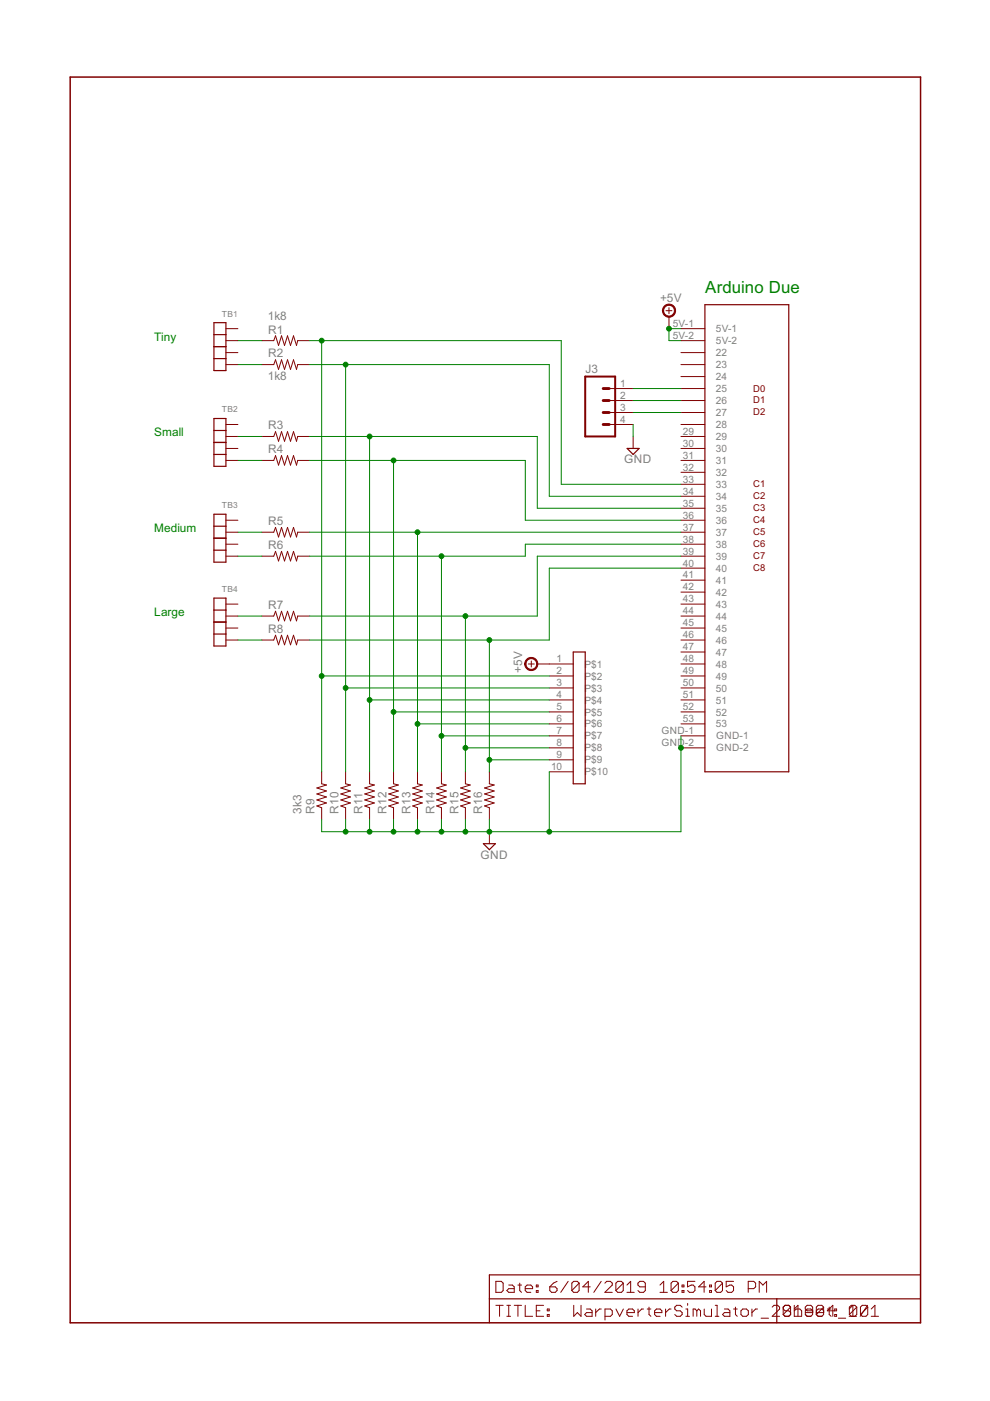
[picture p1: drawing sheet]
<svg xmlns="http://www.w3.org/2000/svg" width="210mm" height="297mm" viewBox="0 0 210 297" stroke-linecap="round" stroke-linejoin="round" font-family="sans-serif">
<g fill="none" stroke="#800000" stroke-width=".25">
<path d="M45.4 68.4h2.5v10.2h-2.5zM45.4 71h2.5M45.4 73.5h2.5M45.4 76h2.5M149.5 64.6h17.7v99h-17.7zM45.4 88.7h2.5v10.2h-2.5zM45.4 91.3h2.5M45.4 93.8h2.5M45.4 96.4h2.5M133 95.1h2.5l-1.3 1.3zM45.4 109h2.5v10.2h-2.5zM45.4 111.6h2.5"/>
<path d="M45.4 114.1h2.5M45.4 116.6h2.5M45.4 126.8h2.5v10.2h-2.5zM45.4 129.3h2.5M45.4 131.9h2.5M45.4 134.4h2.5M121.5 138.2h2.6v28h-2.6zM102.5 178.9h2.5l-1.2 1.2zM103.8 275.4h91.4M164.7 275.4v5.1M195.2 270.3h-91.4v10.2"/>
</g>
<g fill="none" stroke="#800000" stroke-width=".21">
<path d="M47.9 69.7h2.5M47.9 72.2h2.5M47.9 74.8h2.5M47.9 77.3h2.5M55.5 72.2h2.5l.4-1 .7 2 .6-2 .6 2 .7-2 .6 2 .6-2 .7 2 .2-1h2.6M55.5 77.3h2.5l.4-1 .7 2 .6-2 .6 2 .7-2 .6 2 .6-2 .7 2 .2-1h2.6M141.2 65.9h1.3M141.8 65.2v1.3M141.8 67.1v2.6M144.4 69.7h5.1M144.4 72.2h5.1M144.4 74.8h5.1"/>
<path d="M144.4 77.3h5.1M144.4 79.8h5.1M47.9 90h2.5M47.9 92.5h2.5M47.9 95.1h2.5M47.9 97.6h2.5M55.5 92.5h2.5l.4-1 .7 2.1 .6-2.1 .6 2.1 .7-2.1 .6 2.1 .6-2.1 .7 2.1 .2-1.1h2.6M55.5 97.6h2.5l.4-1 .7 2 .6-2 .6 2 .7-2 .6 2 .6-2 .7 2 .2-1h2.6M129.2 82.4h5M129.2 84.9h5M129.2 87.5h5M129.2 90h5"/>
<path d="M134.2 92.5v2.6M144.4 82.4h5.1M144.4 84.9h5.1M144.4 87.5h5.1M144.4 90h5.1M144.4 92.5h5.1M144.4 95.1h5.1M144.4 97.6h5.1M47.9 110.3h2.5M47.9 115.4h2.5M47.9 117.9h2.5M47.9 112.8h2.5"/>
<path d="M55.5 117.9h2.5l.4-1 .7 2 .6-2 .6 2 .7-2 .6 2 .6-2 .7 2 .2-1h2.6M55.5 112.8h2.5l.4-1 .7 2.1 .6-2.1 .6 2.1 .7-2.1 .6 2.1 .6-2.1 .7 2.1 .2-1.1h2.6M144.4 100.1h5.1M144.4 102.7h5.1M144.4 105.2h5.1M144.4 107.8h5.1M144.4 110.3h5.1M144.4 115.4h5.1M144.4 117.9h5.1M144.4 112.8h5.1M47.9 128.1h2.5M47.9 130.6h2.5"/>
<path d="M47.9 133.2h2.5M47.9 135.7h2.5M55.5 130.6h2.5l.4-1 .7 2 .6-2 .6 2 .7-2 .6 2 .6-2 .7 2 .2-1h2.6M55.5 135.7h2.5l.4-1 .7 2 .6-2 .6 2 .7-2 .6 2 .6-2 .7 2 .2-1h2.6M144.4 120.5h5.1M144.4 123h5.1M144.4 125.5h5.1M144.4 128.1h5.1M144.4 130.6h5.1M144.4 133.2h5.1M144.4 135.7h5.1M144.4 138.2h5.1"/>
<path d="M112 140.8h1.3M112.6 140.1v1.3M113.9 140.8h7.6M116.5 143.3h5M116.5 145.9h5M116.5 148.4h5M116.5 150.9h5M116.5 153.5h5M116.5 156h5M116.5 158.6h5M144.4 140.8h5.1M144.4 143.3h5.1"/>
<path d="M144.4 145.9h5.1M144.4 148.4h5.1M144.4 150.9h5.1M144.4 153.5h5.1M144.4 156h5.1M144.4 158.6h5.1M68.2 163.6v2.6l1 .2-2 .7 2 .6-2 .6 2 .7-2 .6 2 .6-2 .7 1 .4v2.5M73.3 163.6v2.6l1 .2-2 .7 2 .6-2 .6 2 .7-2 .6 2 .6-2 .7 1 .4v2.5M78.4 163.6v2.6l1 .2-2.1 .7 2.1 .6-2.1 .6 2.1 .7-2.1 .6 2.1 .6-2.1 .7 1.1 .4v2.5M83.4 163.6v2.6l1.1 .2-2.1 .7 2.1 .6-2.1 .6 2.1 .7-2.1 .6 2.1 .6-2.1 .7 1 .4v2.5M88.5 163.6v2.6l1 .2-2 .7 2 .6-2 .6 2 .7-2 .6 2 .6-2 .7 1 .4v2.5M93.6 163.6v2.6l1 .2-2 .7 2 .6-2 .6 2 .7-2 .6 2 .6-2 .7 1 .4v2.5"/>
<path d="M98.7 163.6v2.6l1 .2-2 .7 2 .6-2 .6 2 .7-2 .6 2 .6-2 .7 1 .4v2.5M103.8 163.6v2.6l1 .2-2.1 .7 2.1 .6-2.1 .6 2.1 .7-2.1 .6 2.1 .6-2.1 .7 1.1 .4v2.5M103.8 176.3v2.6M116.5 161.1h5M116.5 163.6h5M105.1 271.7h1.2l.4 .4v1.5l-.4 .4h-1.2zM105.1 276.8h1.6M105.9 276.8v2.3M107.5 276.8h.7M107.5 279.1h.7M107.9 272.5h.7l.4 .3v1.2h-1.1l-.4-.4 .4-.4h1.1M107.9 276.8v2.3"/>
<path d="M109 276.8h1.6M109.8 272.5h.8M109.8 276.8v2.3M110.2 272.1v1.5l.4 .4M111.4 273.2h1.5v-.4l-.4-.3h-.7l-.4 .3v.8l.4 .4h.7M111.4 276.8v2.3h1.5M113.7 273.6h.4v.4h-.4zM113.7 272.5h.4v.3h-.4zM113.7 277.9h.8M115.3 276.8h-1.6v2.3h1.6M116 277.5h.4v.4h-.4zM116 278.7h.4v.4h-.4z"/>
<path d="M116.6 272.8h1.1l.4 .4v.4l-.4 .4h-.8l-.3-.4zM118.1 271.7l-.8 .4-.7 .7M120.5 271.7l-1.6 2.3M121.6 276.8v2.3l.8-.8 .8 .8v-2.3M122.8 272.1v1.5l-.4 .4h-.8l-.4-.4M122.8 272.1l-.4-.4h-.8l-.4 .4v1.5M122.8 272.1l-1.6 1.5M124.4 277.5h.7l.4 .4v1.2h-1.1l-.4-.4 .4-.4h1.1M125.1 272.8h-1.5l1.1-1.1v2.3M126.3 277.5v1.6M127.5 271.7l-1.6 2.3M127.5 277.5h-.4l-.8 .8"/>
<path d="M128.2 272.1l.4-.4h.8l.4 .4v.4l-1.6 1.5h1.6M128.3 279.1h1.1l.4-.4v-.8l-.4-.4h-1.1v2.4M130.6 277.5l.8 1.6 .8-1.6M132.1 272.1v1.5l-.3 .4h-.8l-.4-.4M132.1 272.1l-.3-.4h-.8l-.4 .4v1.5M132.1 272.1l-1.5 1.5M132.9 274h1.6M132.9 272.5l.8-.8v2.3M132.9 278.3h1.6v-.4l-.4-.4h-.8l-.4 .4v.8l.4 .4h.8M135.3 277.5v1.6M136.4 277.5h-.3l-.8 .8M136.8 272.8h-1.1l-.4-.3v-.4l.4-.4h.7l.4 .4v1.5l-.4 .4h-.7l-.4-.4"/>
<path d="M137.2 277.5h.8M137.6 277.1v1.6l.4 .4M138.8 278.3h1.5v-.4l-.3-.4h-.8l-.4 .4v.8l.4 .4h.8M139.9 274h1.6M139.9 272.5l.8-.8v2.3M141.1 277.5v1.6M142.3 277.5h-.4l-.8 .8M143.8 272.1v1.5l-.4 .4h-.7l-.4-.4M143.8 272.1l-.4-.4h-.7l-.4 .4v1.5M143.8 272.1l-1.5 1.5M144.6 273.6h.4v.4h-.4zM144.6 272.5h.4v.3h-.4z"/>
<path d="M144.6 277.1l-.4-.3h-.7l-.4 .3v.4l.4 .4h.7l.4 .4v.4l-.4 .4h-.7l-.4-.4M145.4 279.1h.8M145.4 277.5h.4v1.6M145.8 276.4v.4M147.3 271.7h-1.5v1.1l.8-.3h.4l.3 .3v.8l-.3 .4h-.8l-.4-.4M147.7 277.9l-.3-.4h-.4v1.6M147.7 277.9v1.2M147.7 277.9l.4-.4 .4 .4v1.2M149.3 277.5v1.2l.4 .4h1.2v-1.6M149.7 272.8h-1.6l1.2-1.1v2.3M150.5 273.6h.4v.4h-.4zM150.5 272.5h.4v.3h-.4z"/>
<path d="M151.6 276.8h.4v2.3M151.6 279.1h.8M153.2 272.1v1.5l-.4 .4h-.8l-.4-.4M153.2 272.1l-.4-.4h-.8l-.4 .4v1.5M153.2 272.1l-1.6 1.5M153.6 277.5h.8l.3 .4v1.2h-1.1l-.4-.4 .4-.4h1.1M155.5 271.7h-1.5v1.1l.7-.3h.4l.4 .3v.8l-.4 .4h-.8l-.3-.4M155.5 277.5h.8M155.9 277.1v1.6l.4 .4M157.1 277.9l.4-.4h.8l.4 .4v.8l-.4 .4h-.8l-.4-.4zM158.6 273.2h1.2l.4-.4v-.7l-.4-.4h-1.2v2.3M159.4 277.5v1.6"/>
<path d="M160.6 277.5h-.4l-.8 .8M161 274v-2.3l.8 .8 .7-.8v2.3M161.4 279.5h1.5M163.7 277.1l.4-.3h.8l.4 .3v.4l-1.6 1.6h1.6M166.1 277.5l.4 .4h.7l.4 .4v.4l-.4 .4M166.1 278.7l.4 .4h.7M167.2 276.8l.4 .3M167.2 276.8h-.7l-.4 .3v1.6M167.6 277.1v1.6l-.4 .4M167.6 277.1l-1.5 1.6M168.4 276.8v2.3h1.5M168.4 277.9l.4-.4h.8l.4 .4v1.2"/>
<path d="M168.4 277.5l.8-.7v2.3M170.7 277.1l.4-.3h.8l.4 .3v1.6l-.4 .4h-.8l-.3-.4v-.8l.3-.4h.8l.4 .4h-1.2l-.4-.4zM170.8 278.3h1.5M173.1 278.7l.4 .4h.8M173.1 277.9l.4-.4h.8l.3 .4v.4h-1.5M173.1 278.7l.4 .4M174.6 277.1l-.4-.3h-.7l-.4 .3v1.6M174.6 277.1v1.6l-.4 .4M174.6 277.1l-1.5 1.6M175.4 277.5h.8M175.8 277.1v1.6l.4 .4M177 277.9v-.4h.4v.4h-2l1.2-1.1v2.3"/>
<path d="M177 278.7h.4v.4h-.4zM177.8 279.5h1.5M180 279.1h1.6M180 277.5l.8-.7v2.3M180.1 278.7l.4 .4M181.7 277.1l-.4-.3h-.8l-.4 .3v1.6M181.7 277.1v1.6l-.4 .4M181.7 277.1l-1.6 1.6M183.9 276.8l-1.5 2.3M184 277.1l-.4-.3h-.8l-.4 .3v1.6M184 277.1v1.6l-.4 .4h-.8l-.4-.4M184 277.1l-1.6 1.6"/>
<path d="M184.7 279.1h1.6M184.7 277.5l.8-.7v2.3"/>
</g>
<path d="M14.9 16.3h180.3v264.2h-180.3z" fill="none" stroke="#800000" stroke-width=".32"/>
<g fill="#800000" stroke="#800000" stroke-width=".21">
<path d="M140.8 64.9a1.4 1.4 0 0 1 2.2 .3 1.4 1.4 0 0 1-.8 2 1.4 1.4 0 0 1-1.8-1.3h.3a1.15 1.15 0 0 1 1.6-1.1 1.15 1.15 0 0 1 .3 1.9 1.15 1.15 0 0 1-1.9-.6v-.2h-.3z" fill-rule="evenodd"/>
<path d="M111.6 139.8a1.39 1.39 0 0 1 2.2 .3 1.39 1.39 0 0 1-.8 2 1.39 1.39 0 0 1-1.7-1.3h.2a1.14 1.14 0 0 1 1.6-1.1 1.14 1.14 0 0 1 .3 1.9 1.14 1.14 0 0 1-1.9-.5v-.3h-.2z" fill-rule="evenodd"/>
</g>
<path d="M124.1 79.8h6.3v12.7h-6.3z" fill="none" stroke="#800000" stroke-width=".42"/>
<path d="M127.9 82.4h1.3M127.9 84.9h1.3M127.9 87.5h1.3M127.9 90h1.3" fill="none" stroke="#800000" stroke-width=".61"/>
<g fill="none" stroke="#008000" stroke-width=".21">
<path d="M50.4 72.2h5.1M50.4 77.3h5.1M65.7 72.2h53.3v30.5h25.4M65.7 77.3h50.8v27.9h27.9M68.2 72.2v91.4M73.3 77.3v86.3M144.4 69.7h-2.6v2.5h2.6M50.4 92.5h5.1M50.4 97.6h5.1M65.7 92.5h48.2v15.3h30.5M65.7 97.6h45.7v12.7h33M78.4 92.5v71.1"/>
<path d="M83.4 97.6v66M134.2 90v2.5M134.2 82.4h10.2M134.2 84.9h10.2M134.2 87.5h10.2M50.4 112.8h5.1M50.4 117.9h5.1M65.7 112.8h78.7M88.5 112.8v50.8M93.6 117.9v45.7M144.4 115.4h-33v2.5h-45.7M144.4 117.9h-30.5v12.7h-48.2"/>
<path d="M50.4 130.6h5.1M50.4 135.7h5.1M98.7 130.6v33M103.8 135.7v27.9M144.4 120.5h-27.9v15.2h-50.8M68.2 143.3h48.3M73.3 145.9h43.2M78.4 148.4h38.1M83.4 150.9h33.1M88.5 153.5h28M93.6 156h22.9M98.7 158.6h17.8"/>
<path d="M144.4 156v20.3h-76.2v-2.5M73.3 173.8v2.5M78.4 173.8v2.5M83.4 173.8v2.5M88.5 173.8v2.5M93.6 173.8v2.5M98.7 173.8v2.5M103.8 173.8v2.5M103.8 161.1h12.7M116.5 163.6v12.7"/>
</g>
<g fill="#008000" stroke="#008000" stroke-width=".21">
<circle cx="68.2" cy="72.2" r=".51"/>
<circle cx="68.2" cy="143.3" r=".51"/>
<circle cx="73.3" cy="77.3" r=".51"/>
<circle cx="73.3" cy="145.9" r=".51"/>
<circle cx="78.4" cy="92.5" r=".51"/>
<circle cx="78.4" cy="148.4" r=".51"/>
<circle cx="83.4" cy="97.6" r=".51"/>
<circle cx="83.4" cy="150.9" r=".51"/>
<circle cx="88.5" cy="112.8" r=".51"/>
<circle cx="88.5" cy="153.5" r=".51"/>
<circle cx="93.6" cy="117.9" r=".51"/>
<circle cx="93.6" cy="156" r=".51"/>
<circle cx="98.7" cy="130.6" r=".51"/>
<circle cx="98.7" cy="158.6" r=".51"/>
<circle cx="103.8" cy="135.7" r=".51"/>
<circle cx="103.8" cy="161.1" r=".51"/>
<circle cx="103.8" cy="176.3" r=".51"/>
<circle cx="98.7" cy="176.3" r=".51"/>
<circle cx="93.6" cy="176.3" r=".51"/>
<circle cx="88.5" cy="176.3" r=".51"/>
<circle cx="83.4" cy="176.3" r=".51"/>
<circle cx="78.4" cy="176.3" r=".51"/>
<circle cx="73.3" cy="176.3" r=".51"/>
<circle cx="144.4" cy="158.6" r=".51"/>
<circle cx="116.5" cy="176.3" r=".51"/>
<circle cx="141.8" cy="69.7" r=".51"/>
</g>
<text font-size="4" fill="#008000" x="149.5" y="62.1">Arduino Due</text>
<g font-size="2.8" fill="#808080">
<text x="139.9" y="64">+5V</text>
<text x="56.8" y="67.9">1k8</text>
<text x="56.8" y="70.7">R1</text>
<text x="56.8" y="75.8">R2</text>
<text x="56.8" y="80.6">1k8</text>
<text x="124.1" y="79.1">J3</text>
<text x="56.8" y="91">R3</text>
<text x="56.8" y="96.1">R4</text>
<text x="132.4" y="98.2">GND</text>
<text x="56.8" y="111.3">R5</text>
<text x="56.8" y="116.4">R6</text>
<text x="56.8" y="129.1">R7</text>
<text x="56.8" y="134.2">R8</text>
<text x="110.7" y="142.7" transform="rotate(-90 110.7 142.7)">+5V</text>
<text x="63.9" y="172.5" transform="rotate(-90 63.9 172.5)">3k3</text>
<text x="66.7" y="172.5" transform="rotate(-90 66.7 172.5)">R9</text>
<text x="71.8" y="172.5" transform="rotate(-90 71.8 172.5)">R10</text>
<text x="76.9" y="172.5" transform="rotate(-90 76.9 172.5)">R11</text>
<text x="81.9" y="172.5" transform="rotate(-90 81.9 172.5)">R12</text>
<text x="87" y="172.5" transform="rotate(-90 87 172.5)">R13</text>
<text x="92.1" y="172.5" transform="rotate(-90 92.1 172.5)">R14</text>
<text x="97.2" y="172.5" transform="rotate(-90 97.2 172.5)">R15</text>
<text x="102.3" y="172.5" transform="rotate(-90 102.3 172.5)">R16</text>
<text x="101.9" y="182.1">GND</text>
</g>
<g font-size="2.8" fill="#008000">
<text x="32.7" y="72.2">Tiny</text>
<text x="32.7" y="92.5">Small</text>
<text x="32.7" y="112.8">Medium</text>
<text x="32.7" y="130.6">Large</text>
</g>
<g font-size="2.4" fill="#808080">
<text x="142.7" y="69.3">5V-1</text>
<text x="142.7" y="71.9">5V-2</text>
<text x="151.8" y="70.4">5V-1</text>
<text x="151.8" y="73">5V-2</text>
<text x="151.8" y="75.5">22</text>
<text x="131.5" y="82">1</text>
<text x="151.8" y="78.1">23</text>
<text x="151.8" y="80.6">24</text>
<text x="151.8" y="83.1">25</text>
<text x="131.5" y="84.6">2</text>
<text x="131.5" y="87.1">3</text>
<text x="131.5" y="89.6">4</text>
<text x="151.8" y="85.7">26</text>
<text x="151.8" y="88.2">27</text>
<text x="144.8" y="92.2">29</text>
<text x="144.8" y="94.7">30</text>
<text x="151.8" y="90.8">28</text>
<text x="151.8" y="93.3">29</text>
<text x="151.8" y="95.8">30</text>
<text x="144.8" y="97.3">31</text>
<text x="144.8" y="99.8">32</text>
<text x="151.8" y="98.4">31</text>
<text x="151.8" y="100.9">32</text>
<text x="144.8" y="102.3">33</text>
<text x="144.8" y="104.9">34</text>
<text x="144.8" y="107.4">35</text>
<text x="151.8" y="103.5">33</text>
<text x="151.8" y="106">34</text>
<text x="144.8" y="110">36</text>
<text x="144.8" y="112.5">37</text>
<text x="151.8" y="108.5">35</text>
<text x="151.8" y="111.1">36</text>
<text x="151.8" y="113.6">37</text>
<text x="144.8" y="115">38</text>
<text x="144.8" y="117.6">39</text>
<text x="151.8" y="116.1">38</text>
<text x="151.8" y="118.7">39</text>
<text x="144.8" y="120.1">40</text>
<text x="144.8" y="122.7">41</text>
<text x="144.8" y="125.2">42</text>
<text x="151.8" y="121.2">40</text>
<text x="151.8" y="123.8">41</text>
<text x="144.8" y="127.7">43</text>
<text x="144.8" y="130.3">44</text>
<text x="151.8" y="126.3">42</text>
<text x="151.8" y="128.8">43</text>
<text x="151.8" y="131.4">44</text>
<text x="144.8" y="132.8">45</text>
<text x="144.8" y="135.3">46</text>
<text x="144.8" y="137.9">47</text>
<text x="151.8" y="133.9">45</text>
<text x="151.8" y="136.5">46</text>
<text x="118" y="140.4">1</text>
<text x="118" y="143">2</text>
<text x="123.9" y="141.5">P$1</text>
<text x="144.8" y="140.4">48</text>
<text x="144.8" y="143">49</text>
<text x="151.8" y="139">47</text>
<text x="151.8" y="141.5">48</text>
<text x="118" y="145.5">3</text>
<text x="118" y="148">4</text>
<text x="123.9" y="144.1">P$2</text>
<text x="123.9" y="146.6">P$3</text>
<text x="123.9" y="149.2">P$4</text>
<text x="144.8" y="145.5">50</text>
<text x="144.8" y="148">51</text>
<text x="151.8" y="144.1">49</text>
<text x="151.8" y="146.6">50</text>
<text x="151.8" y="149.2">51</text>
<text x="118" y="150.6">5</text>
<text x="118" y="153.1">6</text>
<text x="118" y="155.7">7</text>
<text x="123.9" y="151.7">P$5</text>
<text x="123.9" y="154.2">P$6</text>
<text x="140.2" y="155.7">GND-1</text>
<text x="144.8" y="150.6">52</text>
<text x="144.8" y="153.1">53</text>
<text x="151.8" y="151.7">52</text>
<text x="151.8" y="154.2">53</text>
<text x="118" y="158.2">8</text>
<text x="118" y="160.7">9</text>
<text x="123.9" y="156.8">P$7</text>
<text x="123.9" y="159.3">P$8</text>
<text x="123.9" y="161.9">P$9</text>
<text x="140.2" y="158.2">GND-2</text>
<text x="151.8" y="156.8">GND-1</text>
<text x="151.8" y="159.3">GND-2</text>
<text x="116.8" y="163.3">10</text>
<text x="123.9" y="164.4">P$10</text>
</g>
<g font-size="2.2" fill="#800000">
<text x="159.7" y="83">D0</text>
<text x="159.7" y="85.5">D1</text>
<text x="159.7" y="88.1">D2</text>
<text x="159.7" y="103.3">C1</text>
<text x="159.7" y="105.9">C2</text>
<text x="159.7" y="108.4">C3</text>
<text x="159.7" y="110.9">C4</text>
<text x="159.7" y="113.5">C5</text>
<text x="159.7" y="116">C6</text>
<text x="159.7" y="118.6">C7</text>
<text x="159.7" y="121.1">C8</text>
</g>
<g font-size="2" fill="#808080">
<text x="47.1" y="67.1">TB1</text>
<text x="47.1" y="87.5">TB2</text>
<text x="47.1" y="107.8">TB3</text>
<text x="47.1" y="125.5">TB4</text>
</g>
</svg>
